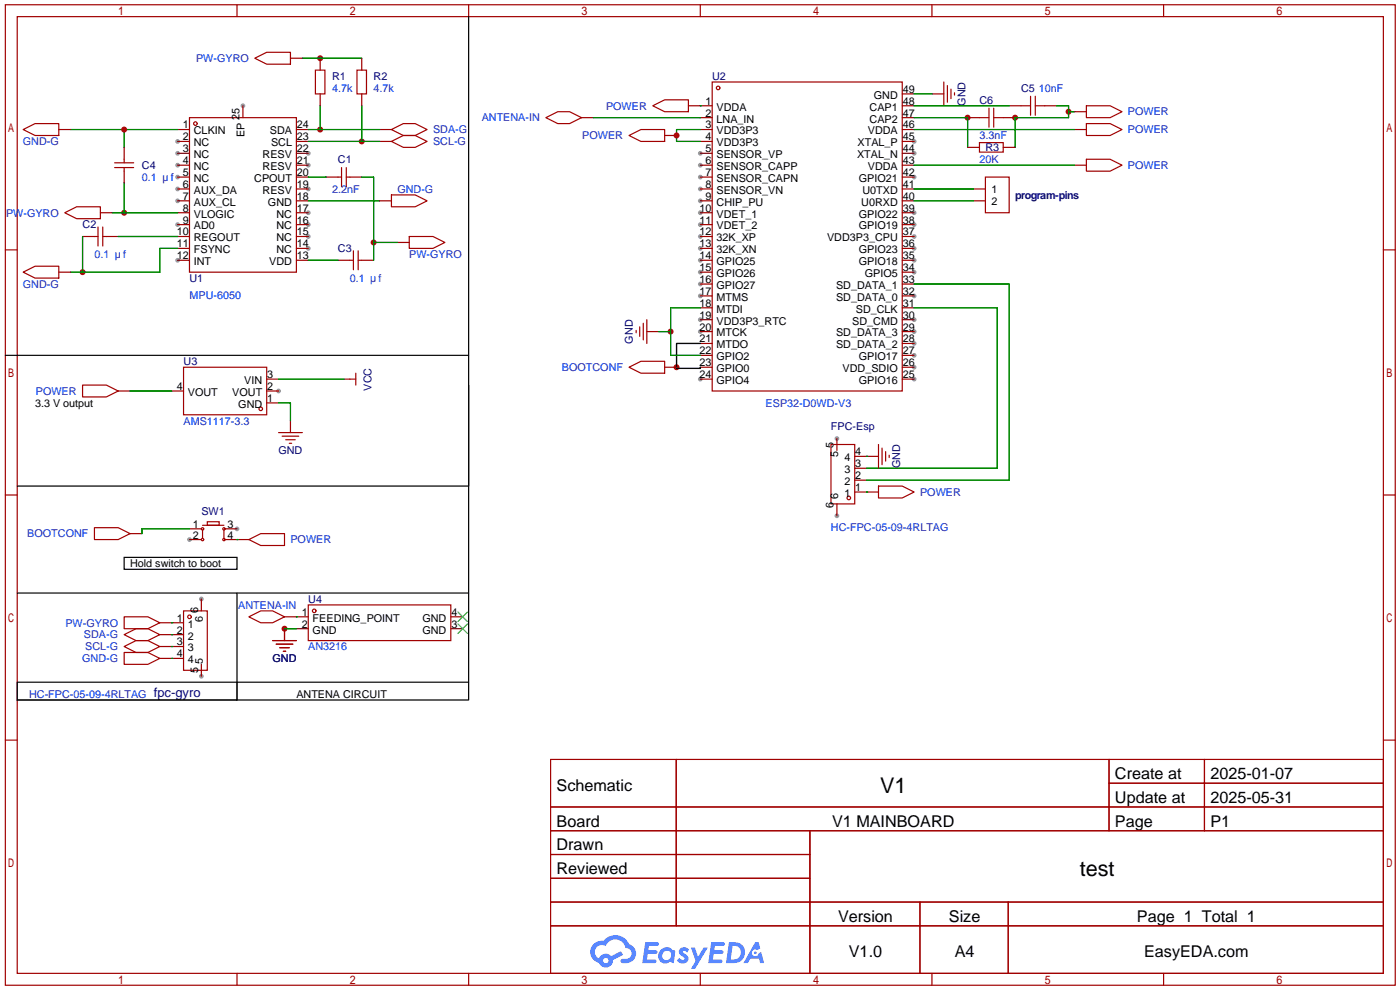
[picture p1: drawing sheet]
<svg xmlns="http://www.w3.org/2000/svg" width="299mm" height="212mm" viewBox="0 0 299 212" stroke-linecap="round" stroke-linejoin="round" font-family="sans-serif">
<g fill="#999">
<circle cx="38" cy="30.2" r=".51"/>
<circle cx="38" cy="32.8" r=".51"/>
<circle cx="38" cy="35.3" r=".51"/>
<circle cx="38" cy="37.8" r=".51"/>
<circle cx="38" cy="40.4" r=".51"/>
<circle cx="38" cy="42.9" r=".51"/>
<circle cx="38" cy="48" r=".51"/>
<circle cx="38" cy="55.6" r=".51"/>
<circle cx="65.9" cy="53.1" r=".51"/>
<circle cx="65.9" cy="50.5" r=".51"/>
<circle cx="65.9" cy="48" r=".51"/>
<circle cx="65.9" cy="45.5" r=".51"/>
<circle cx="65.9" cy="40.4" r=".51"/>
<circle cx="65.9" cy="35.3" r=".51"/>
<circle cx="65.9" cy="32.8" r=".51"/>
<circle cx="51.9" cy="22.6" r=".51"/>
<circle cx="149.7" cy="32.8" r=".51"/>
<circle cx="149.7" cy="35.3" r=".51"/>
<circle cx="149.7" cy="37.8" r=".51"/>
<circle cx="149.7" cy="40.4" r=".51"/>
<circle cx="149.7" cy="42.9" r=".51"/>
<circle cx="149.7" cy="45.5" r=".51"/>
<circle cx="149.7" cy="48" r=".51"/>
<circle cx="149.7" cy="50.5" r=".51"/>
<circle cx="149.7" cy="53.1" r=".51"/>
<circle cx="149.7" cy="55.6" r=".51"/>
<circle cx="149.7" cy="58.2" r=".51"/>
<circle cx="149.7" cy="60.7" r=".51"/>
<circle cx="149.7" cy="63.2" r=".51"/>
<circle cx="149.7" cy="68.3" r=".51"/>
<circle cx="149.7" cy="70.9" r=".51"/>
<circle cx="149.7" cy="81" r=".51"/>
<circle cx="195.5" cy="81" r=".51"/>
<circle cx="195.5" cy="78.5" r=".51"/>
<circle cx="195.5" cy="75.9" r=".51"/>
<circle cx="195.5" cy="73.4" r=".51"/>
<circle cx="195.5" cy="70.9" r=".51"/>
<circle cx="195.5" cy="68.3" r=".51"/>
<circle cx="195.5" cy="63.2" r=".51"/>
<circle cx="195.5" cy="58.2" r=".51"/>
<circle cx="195.5" cy="55.6" r=".51"/>
<circle cx="195.5" cy="53.1" r=".51"/>
<circle cx="195.5" cy="50.5" r=".51"/>
<circle cx="195.5" cy="48" r=".51"/>
<circle cx="195.5" cy="45.5" r=".51"/>
<circle cx="195.5" cy="37.8" r=".51"/>
<circle cx="195.5" cy="32.8" r=".51"/>
<circle cx="195.5" cy="30.2" r=".51"/>
<circle cx="59.6" cy="83.6" r=".51"/>
<circle cx="50.7" cy="113" r=".51"/>
<circle cx="40.5" cy="115.3" r=".51"/>
<circle cx="43.1" cy="144.5" r=".51"/>
<circle cx="43.1" cy="128" r=".51"/>
<circle cx="178.9" cy="93.7" r=".51"/>
<circle cx="178.9" cy="110.2" r=".51"/>
</g>
<g fill="none" stroke="#a10000" stroke-width=".25">
<path d="M1.1 1h297.2v209.6h-297.2zM3.7 3.6h292.1v204.4h-292.1zM50.7 1v2.6M100.2 1v2.6M149.7 1v2.6M199.3 1v2.6M248.8 1v2.6M1.1 53.4h2.6M295.8 53.4h2.5M1.1 105.8h2.6M295.8 105.8h2.5M1.1 158.2h2.6"/>
<path d="M295.8 158.2h2.5M117.7 162.3h178.1v45.7h-178.1zM117.7 172.5h178.1M117.7 177.5h178.1M144.6 162.3v35.6M173.2 177.5v30.5M237.1 162.3v15.2M237.1 167.4h58.7M257.5 162.3v15.2M117.7 182.6h55.5M117.7 192.8h178.1M117.7 187.7h55.5"/>
<path d="M117.7 197.9h178.1M196.7 192.8v15.2M215.6 192.8v15.2M50.7 208v2.6M100.2 208v2.6M149.7 208v2.6M199.3 208v2.6M248.8 208v2.6"/>
</g>
<g fill="#5487ff">
<path d="M145.5 202.7a1.3 1.3 0 0 1 1.8 .3l-.4 .6a.54 .54 0 0 0-.9-.2l.1 .2a1.34 1.34 0 0 1 1 1.8 1.47 1.47 0 0 1-2.4-.1l.5-.6 .8 .5a.31 .31 0 0 0 .4-.3 .31 .31 0 0 0-.3-.4 1.12 1.12 0 0 1-.6-1.8z"/>
<path d="M147.7 202.5h.9l.7 2 1.1-2h.9l-2.7 4.6h-.9l1-1.7z"/>
<path d="M138 201.4h1.6a1.31 1.31 0 0 1 1.2 .2 .4 .4 0 0 1-.3 .5l-1.8 .1-.1 .9h1.6a.4 .4 0 0 1 .4 .4 .4 .4 0 0 1-.4 .4h-1.7l-.2 1.2h1.4a.46 .46 0 0 1 .5 0 .46 .46 0 0 1 .1 .5l-.3 .2h-2.7z"/>
<path d="M152.1 201.4h1.6a1.32 1.32 0 0 1 1.3 .2 .39 .39 0 0 1-.4 .5l-1.7 .1-.2 .9h1.7a.4 .4 0 0 1 .3 .4 .4 .4 0 0 1-.4 .4h-1.7l-.2 1.2h1.4a.46 .46 0 0 1 .5 0 .46 .46 0 0 1 .1 .5l-.3 .2h-2.7z"/>
<path d="M161.5 201.4h.7l.4 1.3-.7 .4a.75 .75 0 0 0-1.1 .3 .75 .75 0 0 0 .5 1 .75 .75 0 0 0 .9-.7l.6-.2 .6 2.3h-.9l-.2-.9h-1.9l-.5 .9h-.9z"/>
<path d="M155.9 201.4l-.7 4.4h1.5a2.27 2.27 0 0 0 2.6-2.2 2.27 2.27 0 0 0-2.7-2.2zM156.6 202.1a1.5 1.5 0 0 1 1.8 1.6 1.5 1.5 0 0 1-1.9 1.4h-.3z"/>
<path d="M141.3 203a1.6 1.6 0 0 0-.3 2.3 1.6 1.6 0 0 0 2.3 .2l.8 .3 .3-2.4-.2-.3-.4-.1a1.58 1.58 0 0 0-2.5 0zM141.9 203.5a.98 .98 0 0 1 1.6 .4 .98 .98 0 0 1-1.1 1.3 .94 .94 0 0 1-.8-.7 .94 .94 0 0 1 .3-1z"/>
<path d="M126.9 201.8a2.37 2.37 0 0 0 1.2 4 1.54 1.54 0 0 0 1.7 1 1.54 1.54 0 0 0 1.3-1.6l2.1-1.1-.5-.8-2 1a1.57 1.57 0 0 0-2.6 .5 1.5 1.5 0 0 1-.8-2.1 1.5 1.5 0 0 1 2.2-.5 2.23 2.23 0 0 1 2.3-1.4 2.23 2.23 0 0 1 2 1.8 1.16 1.16 0 0 1 1.2 1.1 1.16 1.16 0 0 1-1 1.2h-.7a.47 .47 0 0 0-.6 .4 .47 .47 0 0 0 .4 .5 2.17 2.17 0 0 0 2.5-.9 2.17 2.17 0 0 0-.3-2.7l-.8-.4a3.2 3.2 0 0 0-5.4-.7l-1.2 .1zM129 205.3a.58 .58 0 0 1 1.1 0 .58 .58 0 0 1-1.1 0z"/>
<circle cx="161.5" cy="203.6" r=".28"/>
</g>
<g fill="none" stroke="#a10000" stroke-width=".25">
<path d="M152.3 17.5h40.6v66.1h-40.6zM201.8 17.5v5.1M202.6 18.3v3.5M203.3 19.1v2M204.1 19.8v.5M40.5 25.1h22.9v33.1h-22.9zM72.3 37.8h.7M73 35.8v4.1M74 35.8v4.1M74 37.8h.8M134.5 29l2.5-1.3h5.1v2.5h-5.1zM20.2 50.5h.8"/>
<path d="M21 48.5v4.1M22 48.5v4.1M22 50.5h.7"/>
<circle cx="153.5" cy="18.8" r=".38"/>
<circle cx="41.8" cy="26.4" r=".38"/>
</g>
<g fill="none" stroke="#870000" stroke-width=".25">
<path d="M38 27.7h2.5M38 30.2h2.5M38 32.8h2.5M38 35.3h2.5M38 37.8h2.5M51.9 22.6v2.5M63.4 27.7h2.5M63.4 30.2h2.5M63.4 32.8h2.5M63.4 35.3h2.5M63.4 37.8h2.5M69.7 37.8h2.6"/>
<path d="M74.8 37.8h2.5M142.1 29h2.6M149.7 27.7h2.6M149.7 30.2h2.6M149.7 32.8h2.6M149.7 35.3h2.6M149.7 37.8h2.6M149.7 22.6h2.6M149.7 25.1h2.6M192.9 27.7h2.6M192.9 30.2h2.6M192.9 32.8h2.6"/>
<path d="M192.9 35.3h2.6M192.9 37.8h2.6M192.9 22.6h2.6M192.9 25.1h2.6M192.9 20.1h2.6M199.3 20.1h2.5M17.7 50.5h2.5M22.7 50.5h2.6M38 40.4h2.5M38 42.9h2.5M38 45.5h2.5M38 48h2.5"/>
<path d="M38 50.5h2.5M38 53.1h2.5M38 55.6h2.5M63.4 40.4h2.5M63.4 42.9h2.5M63.4 45.5h2.5M63.4 48h2.5M63.4 50.5h2.5M63.4 53.1h2.5M63.4 55.6h2.5M149.7 40.4h2.6M149.7 42.9h2.6"/>
<path d="M149.7 45.5h2.6M149.7 48h2.6M149.7 50.5h2.6M149.7 53.1h2.6M149.7 55.6h2.6M149.7 58.2h2.6M192.9 40.4h2.6M192.9 42.9h2.6M192.9 45.5h2.6M192.9 48h2.6M192.9 50.5h2.6M192.9 53.1h2.6"/>
<path d="M192.9 55.6h2.6M192.9 58.2h2.6M149.7 60.7h2.6M149.7 63.2h2.6M149.7 65.8h2.6M149.7 68.3h2.6M149.7 70.9h2.6M149.7 73.4h2.6M149.7 75.9h2.6M149.7 78.5h2.6M192.9 60.7h2.6M192.9 63.2h2.6"/>
<path d="M192.9 65.8h2.6M192.9 68.3h2.6M192.9 70.9h2.6M192.9 73.4h2.6M192.9 75.9h2.6M192.9 78.5h2.6M149.7 81h2.6M192.9 81h2.6"/>
</g>
<path d="M15.1 27.7h22.9M26.5 27.7v3.8M65.9 37.8h3.8M149.7 27.7h-5v2.5h5M195.5 20.1h3.8M65.9 42.9h15.3" fill="none" stroke="#008700" stroke-width=".25"/>
<path d="M100.2 3.6v72.3h-99.1" fill="none" stroke="#000" stroke-width=".25"/>
<g fill="#c00">
<circle cx="26.5" cy="27.7" r=".63"/>
<circle cx="144.7" cy="29" r=".63"/>
<circle cx="26.5" cy="45.5" r=".63"/>
<circle cx="17.7" cy="58.2" r=".63"/>
<circle cx="77.3" cy="30.2" r=".63"/>
<circle cx="68.5" cy="27.7" r=".63"/>
<circle cx="68.5" cy="12.4" r=".63"/>
<circle cx="206.9" cy="25.1" r=".63"/>
<circle cx="228.5" cy="23.9" r=".63"/>
<circle cx="217" cy="25.1" r=".63"/>
<circle cx="144.7" cy="78.5" r=".63"/>
<circle cx="143.4" cy="70.9" r=".63"/>
<circle cx="60.8" cy="134.4" r=".63"/>
<circle cx="79.9" cy="51.8" r=".63"/>
</g>
<path d="M100.2 75.9v28h-96.5M149.7 73.4h-5v5.3h5v-.2M100.2 82.3v44.4h-96.5M26.5 119.1h24.2v2.6h-24.2zM50.7 126.7v22.9h-47M100.2 126.7v22.9h-49.5M3.7 145.8h47v3.8h-47zM50.7 145.8h49.5" fill="none" stroke="#000" stroke-width=".25"/>
<g fill="none" stroke="#870000" stroke-width=".25">
<path d="M62.1 12.4h2.5M68.5 12.4v2.6M77.3 12.4v2.6M12.6 27.7h2.5M26.5 31.5v2.5M26.5 36.6v2.5M68.5 20.1v2.5M77.3 20.1v2.5M81.2 27.7h2.5M81.2 30.2h2.5M124.3 25.1h2.6M147.2 22.6h2.5"/>
<path d="M206.9 25.1h2.5M206.9 31.5h2.5M214.5 25.1h2.5M214.5 31.5h2.5M215.8 22.6h2.5M223.4 22.6h2.5M229.7 27.7h2.6M229.7 23.9h2.6M229.7 35.3h2.6M12.6 58.2h2.5M21.5 45.5h2.5M72.3 55.6h2.5"/>
<path d="M77.3 55.6h2.6M81.2 42.9h2.5M85 51.8h2.5M208.2 40.4h2.5M208.2 42.9h2.5M138.3 70.9h2.5M142.1 78.5h2.6M25.3 83.6h2.5M36.7 83.6h2.5M57 83.6h2.6M57 81h2.6M57 86.1h2.6"/>
<path d="M62.1 89.9v2.6M73.5 81h1.3M178.9 93.7v2.6M182.8 97.5h5M27.8 114h2.6M40.5 115.3h2.6M40.5 113h2.6M48.1 115.3h5.1M48.1 113h2.6M178.9 107.7v2.5M182.8 105.2h5M182.8 102.6h2.5"/>
<path d="M182.8 100.1h2.5M34.2 133.1h5M34.2 135.6h5M34.2 138.2h5M43.1 128v2.6M60.8 131.8h5.1M60.8 134.4v2.5M63.4 134.4h2.5M96.4 131.8h2.5M96.4 134.4h2.5M34.2 140.7h5M43.1 142v2.5"/>
</g>
<g fill="none" stroke="#a10000" stroke-width=".25">
<path d="M54.5 12.4l2.5-1.2h5.1v2.5h-5.1zM67.4 15h2.1v5.1h-2.1zM76.3 15h2.1v5.1h-2.1zM5 27.7l2.5-1.3h5.1v2.6h-5.1zM24.5 35.8h4.1M24.5 34.8h4.1M26.5 34v.8M26.5 35.8v.8M83.7 27.7l2.5-1.3h2.6l2.5 1.3-2.5 1.3h-2.6zM83.7 30.2l2.5-1.2h2.6l2.5 1.2-2.5 1.3h-2.6zM116.7 25.1l2.6-1.2h2.5l2.5 1.2-2.5 1.3h-2.5zM139.6 22.6l2.5-1.3h5.1v2.6h-5.1z"/>
<path d="M209.4 30.5h5.1v2h-5.1zM209.4 25.1h2.1M210.7 37.8h5.1v7.7h-5.1zM211.5 23.1v4.1M212.5 23.1v4.1M212.5 25.1h2M218.3 22.6h2M220.3 20.6v4M221.4 20.6v4M221.4 22.6h2M232.3 22.6h5.1l2.5 1.3-2.5 1.2h-5.1zM232.3 34h5.1l2.5 1.3-2.5 1.3h-5.1z"/>
<path d="M232.3 26.4h5.1l2.5 1.3-2.5 1.3h-5.1zM5 58.2l2.5-1.3h5.1v2.5h-5.1zM13.8 45.5l2.6-1.3h5.1v2.5h-5.1zM74.8 55.6h.8M75.6 53.6v4.1M76.6 53.6v4.1M76.6 55.6h.7M83.7 41.7h5.1l2.5 1.2-2.5 1.3h-5.1zM87.5 50.5h5.1l2.5 1.3-2.5 1.3h-5.1zM39.2 78.5h17.8v10.1h-17.8zM76.1 79.8v2.5M134.5 78.5l2.5-1.3h5.1v2.6h-5.1z"/>
<path d="M136 70.6v.5M136.8 69.8v2.1M137.5 69.1v3.5M138.3 68.3v5.1M17.7 82.3h5l2.6 1.3-2.6 1.2h-5zM59.6 92.5h5M60.3 93.2h3.6M61.1 94h2M61.8 94.7h.6M74.8 81h1.3M177.7 95h5.1v12.7h-5.1zM187.8 95v5.1"/>
<path d="M188.6 95.8v3.5M189.4 96.5v2.1M190.1 97.3v.5M20.2 112.8h5.1l2.5 1.2-2.5 1.3h-5.1zM43.3 112.3h4.6M43.3 113.3v1.8M44.3 111.5h2.6v.8h-2.6zM47.9 113.3v1.8M53.2 115.3l2.6-1.3h5v2.6h-5zM187.8 103.9h5.1l2.6 1.3-2.6 1.2h-5.1zM26.5 131.8h5.1l2.6 1.3-2.6 1.3h-5.1zM26.5 135.6l2.6-1.2h2.5l2.6 1.2-2.6 1.3h-2.5z"/>
<path d="M26.5 138.2l2.6-1.3h2.5l2.6 1.3-2.6 1.2h-2.5zM26.5 139.4h5.1l2.6 1.3-2.6 1.3h-5.1zM39.2 130.6h5.1v12.7h-5.1zM53.2 131.8l2.6-1.2h2.5l2.5 1.2-2.5 1.3h-2.5zM58.3 136.9h5.1M59.1 137.7h3.5M59.8 138.4h2M60.6 139.2h.5M65.9 129.3h30.5v7.6h-30.5z"/>
<circle cx="55.8" cy="87.4" r=".38"/>
<circle cx="43.3" cy="115.3" r=".25"/>
<circle cx="43.3" cy="113" r=".25"/>
<circle cx="47.9" cy="115.3" r=".25"/>
<circle cx="47.9" cy="113" r=".25"/>
<circle cx="181.5" cy="106.4" r=".38"/>
<circle cx="40.5" cy="131.8" r=".38"/>
<circle cx="67.2" cy="130.6" r=".38"/>
</g>
<g fill="none" stroke="#008700" stroke-width=".25">
<path d="M64.6 12.4h12.7M26.5 39.1v6.4M65.9 30.2h15.3M65.9 27.7h15.3M68.5 22.6v5.1M77.3 22.6v7.6M77.3 37.8h2.6v17.8M126.9 25.1h22.8M149.7 22.6h.1M195.5 27.7h34.2M195.5 22.6h20.3M195.5 25.1h11.4v6.4"/>
<path d="M195.5 35.3h34.2M225.9 22.6h2.6v2.5h-11.5v6.4M228.5 23.9h1.2M17.7 50.5v7.7M24 45.5h14M25.3 50.5h12.7M38 53.1h-3.8v5.1h-19.1M65.9 55.6h6.4M79.9 51.8h5.1M195.5 42.9h12.7M195.5 40.4h12.7M140.8 70.9h2.6"/>
<path d="M149.7 65.8h-6.3v10.1h6.3M195.5 65.8h17.7v34.3h-27.9M195.5 60.7h20.3v41.9h-30.5M27.8 83.6h8.9M59.6 81h13.9M59.6 86.1h2.5v3.8M185.3 97.5h.1M40.5 113h-10.1v1M50.7 115.3h.1M185.3 105.2h.1M36.7 133.1h.1M36.7 135.6h.1"/>
<path d="M36.7 138.2h.1M60.8 134.4h2.6M63.4 131.8h.1M36.7 140.7h.1"/>
</g>
<path d="M97.9 130.8l2 2M97.9 133.4l2 2M99.9 130.8l-2 2M99.9 133.4l-2 2" fill="none" stroke="#3c3" stroke-width=".25"/>
<g font-size="4.6">
<text x="188.2" y="169.4">V1</text>
<text x="230.9" y="187.2">test</text>
</g>
<g font-size="3.5">
<text x="238.4" y="166.5">Create at</text>
<text x="258.8" y="166.5">2025-01-07</text>
<text x="119" y="169.1">Schematic</text>
<text x="238.4" y="171.6">Update at</text>
<text x="258.8" y="171.6">2025-05-31</text>
<text x="119" y="176.7">Board</text>
<text x="177.9" y="176.7">V1 MAINBOARD</text>
<text x="238.4" y="176.7">Page</text>
<text x="258.8" y="176.7">P1</text>
<text x="119" y="181.8">Drawn</text>
<text x="119" y="186.8">Reviewed</text>
<text x="179.2" y="197">Version</text>
<text x="202.9" y="197">Size</text>
<text x="243.1" y="197">Page 1 Total 1</text>
<text x="181.5" y="204.6">V1.0</text>
<text x="204.1" y="204.6">A4</text>
<text x="244.6" y="204.6">EasyEDA.com</text>
</g>
<text font-size="2.8" fill="#000080" x="32.9" y="149.1">fpc-gyro</text>
<g font-size="2.3" fill="#00f">
<text x="41.9" y="13.3">PW-GYRO</text>
<text x="71" y="19.6">4.7k</text>
<text x="79.9" y="19.6">4.7k</text>
<text x="129.6" y="23.4">POWER</text>
<text x="222.1" y="19.6">10nF</text>
<text x="92.6" y="28.5">SDA-G</text>
<text x="103" y="26">ANTENA-IN</text>
<text x="124.5" y="29.8">POWER</text>
<text x="209.4" y="29.8">3.3nF</text>
<text x="241.2" y="24.7">POWER</text>
<text x="241.2" y="28.5">POWER</text>
<text x="4.9" y="31">GND-G</text>
<text x="92.6" y="31">SCL-G</text>
<text x="209.4" y="34.8">20K</text>
<text x="30.4" y="38.7">0.1</text>
<text x="36.5" y="38.7">f</text>
<text x="71" y="41.2">2.2nF</text>
<text x="85" y="41.2">GND-G</text>
<text x="241.2" y="36.1">POWER</text>
<text x="1.3" y="46.3">PW-GYRO</text>
<text x="20.2" y="55.2">0.1</text>
<text x="26.4" y="55.2">f</text>
<text x="87.5" y="55.2">PW-GYRO</text>
<text x="4.9" y="61.5">GND-G</text>
<text x="40.5" y="63.8">MPU-6050</text>
<text x="74.8" y="60.2">0.1</text>
<text x="81" y="60.2">f</text>
<text x="120.1" y="79.3">BOOTCONF</text>
<text x="7.7" y="84.4">POWER</text>
<text x="163.7" y="86.9">ESP32-D0WD-V3</text>
<text x="39.2" y="90.7">AMS1117-3.3</text>
<text x="196.7" y="106">POWER</text>
<text x="177.7" y="113.6">HC-FPC-05-09-4RLTAG</text>
<text x="5.8" y="114.9">BOOTCONF</text>
<text x="62.1" y="116.1">POWER</text>
<text x="50.9" y="130.1">ANTENA-IN</text>
<text x="14" y="133.9">PW-GYRO</text>
<text x="18" y="136.4">SDA-G</text>
<text x="17.6" y="141.5">GND-G</text>
<text x="18.2" y="139">SCL-G</text>
<text x="65.9" y="139">AN3216</text>
<text x="6.2" y="149.1">HC-FPC-05-09-4RLTAG</text>
</g>
<g font-size="2.3" fill="#000080">
<text x="71" y="17.1">R1</text>
<text x="79.9" y="17.1">R2</text>
<text x="152.3" y="17.1">U2</text>
<text x="206.4" y="22.6" transform="rotate(-90 206.4 22.6)">GND</text>
<text x="209.4" y="22.1">C6</text>
<text x="218.3" y="19.6">C5</text>
<text x="72.3" y="34.8">C1</text>
<text x="210.7" y="32.3">R3</text>
<text x="30.4" y="36.1">C4</text>
<text x="217" y="42.5">program-pins</text>
<text x="17.7" y="48.8">C2</text>
<text x="72.3" y="53.9">C3</text>
<text x="40.5" y="60.2">U1</text>
<text x="135.3" y="73.4" transform="rotate(-90 135.3 73.4)">GND</text>
<text x="39.2" y="78">U3</text>
<text x="79.4" y="83.5" transform="rotate(-90 79.4 83.5)">VCC</text>
<text x="177.7" y="92">FPC-Esp</text>
<text x="59.5" y="97.1">GND</text>
<text x="192.5" y="100.1" transform="rotate(-90 192.5 100.1)">GND</text>
<text x="43.1" y="110">SW1</text>
<text x="65.9" y="128.8">U4</text>
<text x="58.3" y="141.5">GND</text>
</g>
<g font-size="2.3">
<text x="150.9" y="22.4">1</text>
<text x="153.2" y="23.6">VDDA</text>
<text x="185.9" y="23.6">CAP1</text>
<text x="186.8" y="21.1">GND</text>
<text x="193" y="22.4">48</text>
<text x="193" y="19.8">49</text>
<text x="39.1" y="27.5">1</text>
<text x="39.1" y="30">2</text>
<text x="41.5" y="28.7">CLKIN</text>
<text x="51.2" y="25.6" transform="rotate(-90 51.2 25.6)">25</text>
<text x="52.2" y="29.2" transform="rotate(-90 52.2 29.2)">EP</text>
<text x="57.7" y="28.7">SDA</text>
<text x="63.5" y="30">23</text>
<text x="63.5" y="27.5">24</text>
<text x="150.9" y="24.9">2</text>
<text x="150.9" y="27.5">3</text>
<text x="150.9" y="30">4</text>
<text x="153.2" y="26.2">LNA_IN</text>
<text x="153.2" y="28.7">VDD3P3</text>
<text x="185.6" y="28.7">VDDA</text>
<text x="185.9" y="26.2">CAP2</text>
<text x="193" y="30">45</text>
<text x="193" y="27.5">46</text>
<text x="193" y="24.9">47</text>
<text x="39.1" y="32.5">3</text>
<text x="39.1" y="35.1">4</text>
<text x="41.5" y="31.3">NC</text>
<text x="41.5" y="33.8">NC</text>
<text x="56.1" y="33.8">RESV</text>
<text x="57.9" y="31.3">SCL</text>
<text x="63.5" y="35.1">21</text>
<text x="63.5" y="32.5">22</text>
<text x="150.9" y="32.5">5</text>
<text x="150.9" y="35.1">6</text>
<text x="153.2" y="31.3">VDD3P3</text>
<text x="153.2" y="33.8">SENSOR_VP</text>
<text x="183.2" y="33.8">XTAL_N</text>
<text x="183.4" y="31.3">XTAL_P</text>
<text x="193" y="35.1">43</text>
<text x="193" y="32.5">44</text>
<text x="39.1" y="37.6">5</text>
<text x="39.1" y="40.2">6</text>
<text x="41.5" y="36.3">NC</text>
<text x="41.5" y="38.9">NC</text>
<text x="41.5" y="41.4">AUX_DA</text>
<text x="54.4" y="38.9">CPOUT</text>
<text x="56.1" y="41.4">RESV</text>
<text x="56.1" y="36.3">RESV</text>
<text x="63.5" y="40.2">19</text>
<text x="63.5" y="37.6">20</text>
<text x="150.9" y="37.6">7</text>
<text x="150.9" y="40.2">8</text>
<text x="153.2" y="36.3">SENSOR_CAPP</text>
<text x="153.2" y="38.9">SENSOR_CAPN</text>
<text x="153.2" y="41.4">SENSOR_VN</text>
<text x="183.6" y="38.9">GPIO21</text>
<text x="184.4" y="41.4">U0TXD</text>
<text x="185.6" y="36.3">VDDA</text>
<text x="193" y="40.2">41</text>
<text x="193" y="37.6">42</text>
<text x="212" y="41.2">1</text>
<text x="39.1" y="42.7">7</text>
<text x="39.1" y="45.2">8</text>
<text x="39.1" y="47.8">9</text>
<text x="41.5" y="44">AUX_CL</text>
<text x="41.5" y="46.5">VLOGIC</text>
<text x="57.3" y="44">GND</text>
<text x="59.1" y="46.5">NC</text>
<text x="63.5" y="47.8">16</text>
<text x="63.5" y="45.2">17</text>
<text x="63.5" y="42.7">18</text>
<text x="149.6" y="45.2">10</text>
<text x="149.6" y="47.8">11</text>
<text x="150.9" y="42.7">9</text>
<text x="153.2" y="44">CHIP_PU</text>
<text x="153.2" y="46.5">VDET_1</text>
<text x="183.6" y="46.5">GPIO22</text>
<text x="184.1" y="44">U0RXD</text>
<text x="193" y="47.8">38</text>
<text x="193" y="45.2">39</text>
<text x="193" y="42.7">40</text>
<text x="212" y="43.7">2</text>
<text x="37.8" y="50.3">10</text>
<text x="37.8" y="52.9">11</text>
<text x="41.5" y="49">AD0</text>
<text x="41.5" y="51.6">REGOUT</text>
<text x="59.1" y="51.6">NC</text>
<text x="59.1" y="49">NC</text>
<text x="63.5" y="52.9">14</text>
<text x="63.5" y="50.3">15</text>
<text x="149.6" y="50.3">12</text>
<text x="149.6" y="52.9">13</text>
<text x="153.2" y="49">VDET_2</text>
<text x="153.2" y="51.6">32K_XP</text>
<text x="176.8" y="51.6">VDD3P3_CPU</text>
<text x="183.6" y="49">GPIO19</text>
<text x="193" y="52.9">36</text>
<text x="193" y="50.3">37</text>
<text x="37.8" y="55.4">12</text>
<text x="41.5" y="54.1">FSYNC</text>
<text x="41.5" y="56.7">INT</text>
<text x="57.6" y="56.7">VDD</text>
<text x="59.1" y="54.1">NC</text>
<text x="63.5" y="55.4">13</text>
<text x="149.6" y="55.4">14</text>
<text x="149.6" y="57.9">15</text>
<text x="153.2" y="54.1">32K_XN</text>
<text x="153.2" y="56.7">GPIO25</text>
<text x="153.2" y="59.2">GPIO26</text>
<text x="183.6" y="56.7">GPIO18</text>
<text x="183.6" y="54.1">GPIO23</text>
<text x="184.9" y="59.2">GPIO5</text>
<text x="193" y="57.9">34</text>
<text x="193" y="55.4">35</text>
<text x="149.6" y="60.5">16</text>
<text x="149.6" y="63">17</text>
<text x="149.6" y="65.6">18</text>
<text x="153.2" y="61.7">GPIO27</text>
<text x="153.2" y="64.3">MTMS</text>
<text x="178.8" y="64.3">SD_DATA_0</text>
<text x="178.8" y="61.7">SD_DATA_1</text>
<text x="193" y="65.6">31</text>
<text x="193" y="63">32</text>
<text x="193" y="60.5">33</text>
<text x="149.6" y="68.1">19</text>
<text x="149.6" y="70.6">20</text>
<text x="153.2" y="66.8">MTDI</text>
<text x="153.2" y="69.4">VDD3P3_RTC</text>
<text x="153.2" y="71.9">MTCK</text>
<text x="178.8" y="71.9">SD_DATA_3</text>
<text x="182.2" y="69.4">SD_CMD</text>
<text x="183" y="66.8">SD_CLK</text>
<text x="193" y="70.6">29</text>
<text x="193" y="68.1">30</text>
<text x="149.6" y="73.2">21</text>
<text x="149.6" y="75.7">22</text>
<text x="153.2" y="74.4">MTDO</text>
<text x="153.2" y="77">GPIO2</text>
<text x="178.8" y="74.4">SD_DATA_2</text>
<text x="183.6" y="77">GPIO17</text>
<text x="193" y="75.7">27</text>
<text x="193" y="73.2">28</text>
<text x="37.8" y="83.3">4</text>
<text x="52.2" y="82.1">VIN</text>
<text x="57.1" y="83.3">2</text>
<text x="57.1" y="80.8">3</text>
<text x="149.6" y="78.3">23</text>
<text x="149.6" y="80.8">24</text>
<text x="153.2" y="79.5">GPIO0</text>
<text x="153.2" y="82.1">GPIO4</text>
<text x="180.2" y="79.5">VDD_SDIO</text>
<text x="183.6" y="82.1">GPIO16</text>
<text x="193" y="80.8">25</text>
<text x="193" y="78.3">26</text>
<text x="7.5" y="86.9">3.3 V output</text>
<text x="40.2" y="84.6">VOUT</text>
<text x="49.7" y="84.6">VOUT</text>
<text x="51" y="87.1">GND</text>
<text x="57.1" y="85.9">1</text>
<text x="178.2" y="95.8" transform="rotate(-90 178.2 95.8)">5</text>
<text x="179.2" y="97.6" transform="rotate(-90 179.2 97.6)">5</text>
<text x="180.5" y="101.1">3</text>
<text x="180.5" y="98.6">4</text>
<text x="182.9" y="99.8">3</text>
<text x="182.9" y="97.3">4</text>
<text x="179.2" y="106.7" transform="rotate(-90 179.2 106.7)">6</text>
<text x="180.5" y="106.2">1</text>
<text x="180.5" y="103.7">2</text>
<text x="182.9" y="104.9">1</text>
<text x="182.9" y="102.4">2</text>
<text x="41.3" y="112.8">1</text>
<text x="48.6" y="112.8">3</text>
<text x="178.2" y="108.5" transform="rotate(-90 178.2 108.5)">6</text>
<text x="41.3" y="115.1">2</text>
<text x="48.6" y="115.1">4</text>
<text x="27.8" y="121.2">Hold switch to boot</text>
<text x="42.3" y="131" transform="rotate(-90 42.3 131)">6</text>
<text x="64.5" y="131.6">1</text>
<text x="96.5" y="131.6">4</text>
<text x="37.8" y="132.9">1</text>
<text x="37.8" y="135.4">2</text>
<text x="37.8" y="137.9">3</text>
<text x="40.2" y="134.1">1</text>
<text x="40.2" y="136.7">2</text>
<text x="43.4" y="132.8" transform="rotate(-90 43.4 132.8)">6</text>
<text x="64.5" y="134.1">2</text>
<text x="66.9" y="135.4">GND</text>
<text x="66.9" y="132.9">FEEDING_POINT</text>
<text x="90.3" y="132.9">GND</text>
<text x="90.3" y="135.4">GND</text>
<text x="96.5" y="134.1">3</text>
<text x="37.8" y="140.5">4</text>
<text x="40.2" y="139.2">3</text>
<text x="40.2" y="141.8">4</text>
<text x="42.3" y="143.8" transform="rotate(-90 42.3 143.8)">5</text>
<text x="43.4" y="142" transform="rotate(-90 43.4 142)">5</text>
<text x="63.4" y="149.1">ANTENA CIRCUIT</text>
</g>
</svg>
